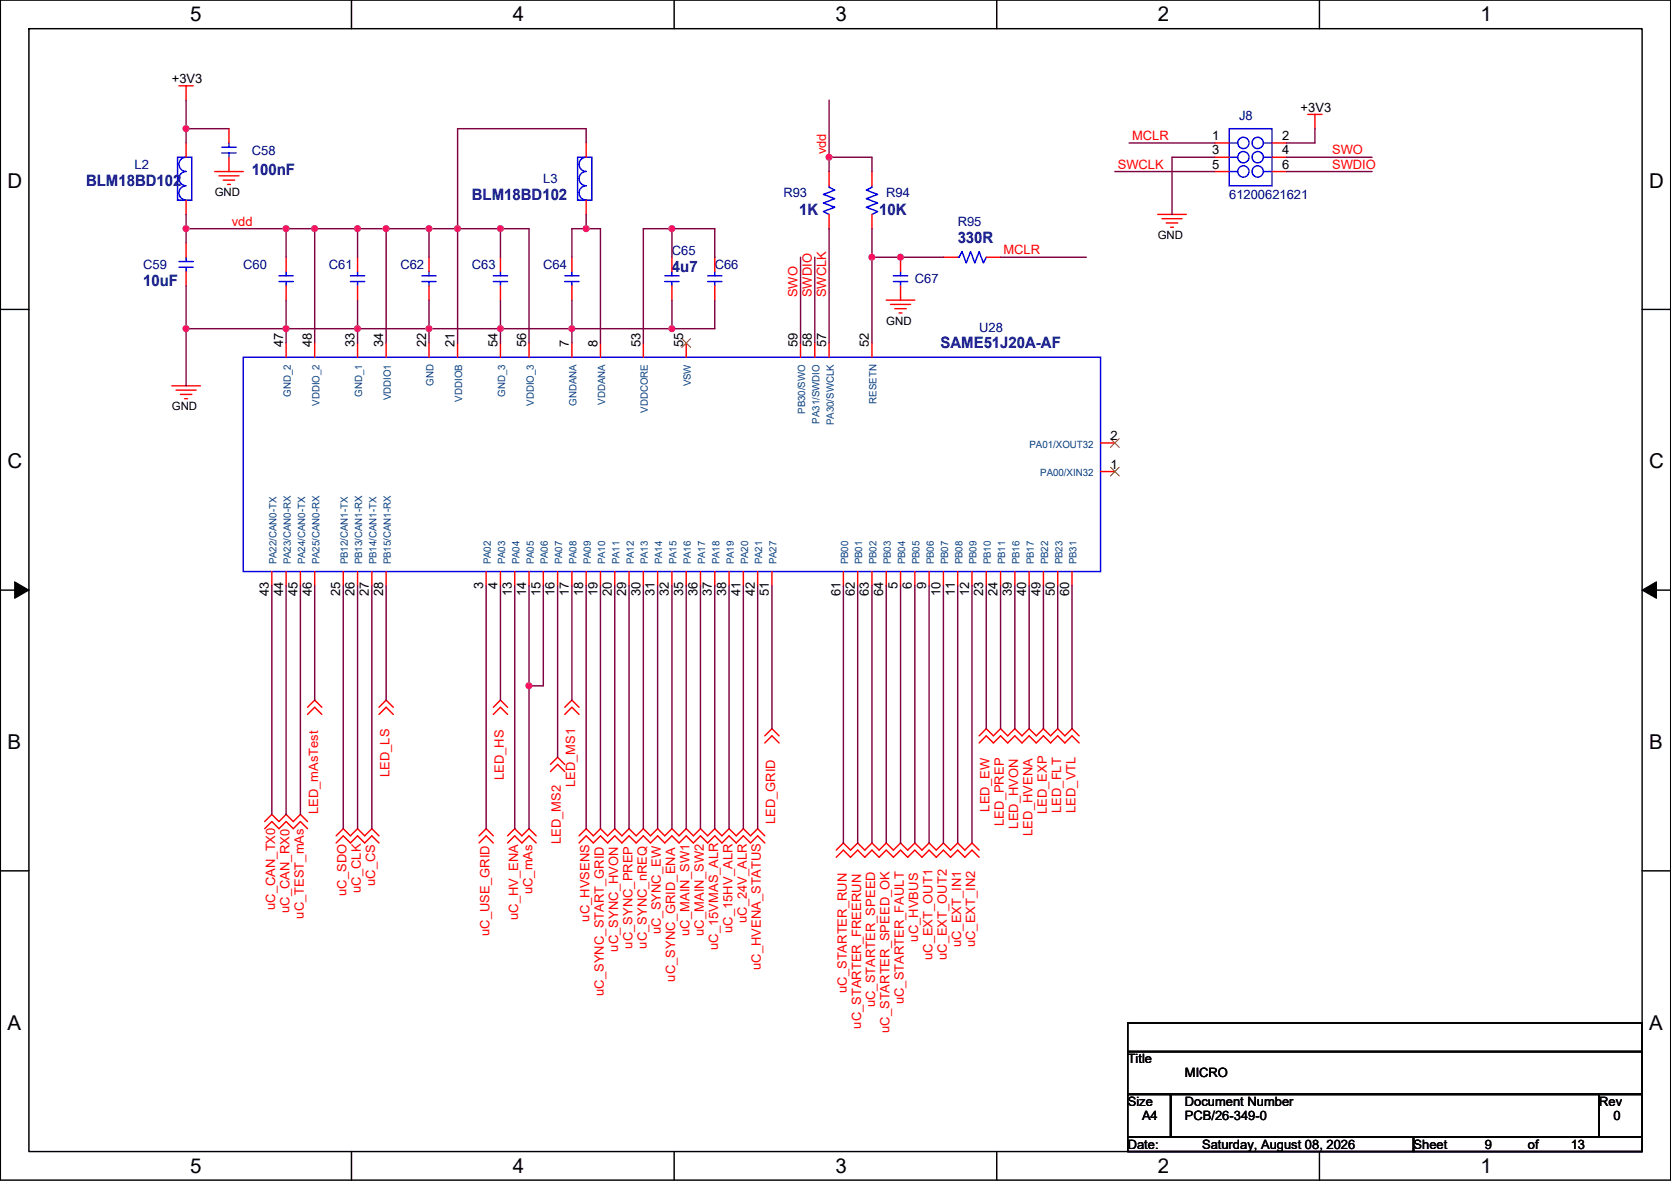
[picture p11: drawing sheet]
<svg xmlns="http://www.w3.org/2000/svg" width="297mm" height="210mm" viewBox="0 0 297 210" stroke-linecap="round" stroke-linejoin="round" font-family="sans-serif">
<path d="M.1 0h296.9v209.8h-296.9zM5.1 5.1h286.8v199.6h-286.8z" fill="none" stroke="#000" stroke-width=".25"/>
<g fill="#fff">
<path d="M33.8 .5h2v4.1h-2z"/>
<path d="M33.8 205.3h2v4h-2z"/>
</g>
<path d="M62.5 0v5.1M62.5 204.7v5.1" fill="none" stroke="#000" stroke-width=".25"/>
<g fill="#fff">
<path d="M91.1 .5h2.1v4.1h-2.1z"/>
<path d="M91.1 205.3h2.1v4h-2.1z"/>
</g>
<path d="M119.8 0v5.1M119.8 204.7v5.1" fill="none" stroke="#000" stroke-width=".25"/>
<g fill="#fff">
<path d="M148.5 .5h2v4.1h-2z"/>
<path d="M148.5 205.3h2v4h-2z"/>
</g>
<path d="M177.2 0v5.1M177.2 204.7v5.1" fill="none" stroke="#000" stroke-width=".25"/>
<g fill="#fff">
<path d="M205.8 .5h2.1v4.1h-2.1z"/>
<path d="M205.8 205.3h2.1v4h-2.1z"/>
</g>
<path d="M234.5 0v5.1M234.5 204.7v5.1" fill="none" stroke="#000" stroke-width=".25"/>
<g fill="#fff">
<path d="M263.2 .5h2v4.1h-2z"/>
<path d="M263.2 205.3h2v4h-2z"/>
<path d="M1.3 30.1h2.7v4h-2.7z"/>
<path d="M293.2 30.1h2.6v4h-2.6z"/>
<path d="M1.3 80h2.7v4h-2.7z"/>
<path d="M293.2 80h2.6v4h-2.6z"/>
</g>
<path d="M.1 55h5M291.9 55h5.1" fill="none" stroke="#000" stroke-width=".25"/>
<g fill="#fff">
<path d="M1.3 129.9h2.5v4h-2.5z"/>
<path d="M293.2 129.9h2.4v4h-2.4z"/>
</g>
<path d="M.1 104.9h5M291.9 104.9h5.1" fill="none" stroke="#000" stroke-width=".25"/>
<path d="M2.6 103.4l2.5 1.5-2.5 1.5zM291.9 104.9l2.5-1.5v3z" fill="#000" stroke="#000" stroke-width=".18"/>
<g fill="#fff">
<path d="M1.3 179.8h2.5v4.1h-2.5z"/>
<path d="M293.2 179.8h2.4v4.1h-2.4z"/>
</g>
<path d="M.1 154.8h5M291.9 154.8h5.1M200.5 181.9h91.4v5.1h-91.4zM200.5 187h91.4v7.6h-91.4zM200.5 194.6h7.6v7.6h-7.6zM208.1 194.6h76.2v7.6h-76.2zM284.3 194.6h7.6v7.6h-7.6zM200.5 202.2h50.8v2.5h-50.8zM251.3 202.2h40.6v2.5h-40.6z" fill="none" stroke="#000" stroke-width=".25"/>
<g fill="none" stroke="#f00" stroke-width=".25">
<path d="M31.8 15.3h2.6M33.1 15.3v2.5M33.1 25.4v2.6M33.1 35.6v2.5M38.2 30.5h5M38.9 31.3h3.6M39.7 32h2M40.4 32.8h.6M40.7 22.9v2.5M40.7 28v2.5M104.2 25.4v2.6M104.2 35.6v2.5"/>
<path d="M147.4 38.1v2.6M147.4 30.5v2.5M155 38.1v2.6M155 30.5v2.5M205.8 38.1h5.1M206.6 38.9h3.5M207.3 39.6h2.1M216 25.4h2.5M216 28h2.5M216 30.5h2.5M226.1 25.4h2.6M226.1 28h2.6"/>
<path d="M226.1 30.5h2.6M232.5 20.3h2.5M233.7 20.3v2.6M33.1 43.2v2.5M33.1 48.3v2.5M50.9 45.7v2.6M50.9 50.8v2.6M63.6 45.7v2.6M63.6 50.8v2.6M76.3 45.7v2.6M76.3 50.8v2.6M89 45.7v2.6"/>
<path d="M89 50.8v2.6M101.7 45.7v2.6M101.7 50.8v2.6M119.4 45.7v2.6M119.4 50.8v2.6M127.1 45.7v2.6M127.1 50.8v2.6M157.5 53.4h5.1M158.3 54.1h3.6M159.1 54.9h2M159.8 55.6h.5M160.1 45.7v2.6"/>
<path d="M160.1 50.8v2.6M167.7 45.7h2.5M175.3 45.7h2.6M208.1 40.4h.5M30.5 68.6h5.1M31.3 69.4h3.6M32.1 70.1h2M32.8 70.9h.5M50.9 61v2.5M55.9 61v2.5M63.6 61v2.5M68.6 61v2.5"/>
<path d="M76.3 61v2.5M81.3 61v2.5M89 61v2.5M94 61v2.5M101.7 61v2.5M106.7 61v2.5M114.4 61v2.5M122 61v2.5M142.3 61v2.5M144.8 61v2.5M147.4 61v2.5M155 61v2.5"/>
<path d="M195.6 78.8h2.6M195.6 83.8h2.6M48.3 101.6v2.6M50.9 101.6v2.6M53.4 101.6v2.6M55.9 101.6v2.6M61 101.6v2.6M63.6 101.6v2.6M66.1 101.6v2.6M68.6 101.6v2.6M86.4 101.6v2.6M89 101.6v2.6"/>
<path d="M91.5 101.6v2.6M94 101.6v2.6M96.6 101.6v2.6M99.1 101.6v2.6M101.7 101.6v2.6M104.2 101.6v2.6M106.7 101.6v2.6M109.3 101.6v2.6M111.8 101.6v2.6M114.4 101.6v2.6M116.9 101.6v2.6M119.4 101.6v2.6"/>
<path d="M122 101.6v2.6M124.5 101.6v2.6M127.1 101.6v2.6M129.6 101.6v2.6M132.1 101.6v2.6M134.7 101.6v2.6M137.2 101.6v2.6M149.9 101.6v2.6M152.5 101.6v2.6M155 101.6v2.6M157.5 101.6v2.6M160.1 101.6v2.6"/>
<path d="M162.6 101.6v2.6M165.2 101.6v2.6M167.7 101.6v2.6M170.2 101.6v2.6M172.8 101.6v2.6M175.3 101.6v2.6M177.9 101.6v2.6M180.4 101.6v2.6M182.9 101.6v2.6M185.5 101.6v2.6M188 101.6v2.6M190.6 101.6v2.6"/>
<path d="M54.7 125.8l1.2-1.3 1.3 1.3M54.7 127l1.2-1.2 1.3 1.2M67.4 125.8l1.2-1.3 1.3 1.3M67.4 127l1.2-1.2 1.3 1.2M87.7 125.8l1.3-1.3 1.2 1.3M87.7 127l1.3-1.2 1.2 1.2M97.9 135.9l1.2-1.3 1.3 1.3M97.9 137.2l1.2-1.3 1.3 1.3M100.4 125.8l1.3-1.3 1.2 1.3M100.4 127l1.3-1.2 1.2 1.2M136 130.8l1.2-1.2 1.3 1.2M136 132.1l1.2-1.3 1.3 1.3"/>
<path d="M174.1 130.8l1.2-1.2 1.3 1.2 1.3-1.2 1.2 1.2 1.3-1.2 1.3 1.2 1.2-1.2 1.3 1.2 1.3-1.2 1.3 1.2 1.2-1.2 1.3 1.2 1.3-1.2 1.2 1.2M174.1 132.1l1.2-1.3 1.3 1.3 1.3-1.3 1.2 1.3 1.3-1.3 1.3 1.3 1.2-1.3 1.3 1.3 1.3-1.3 1.3 1.3 1.2-1.3 1.3 1.3 1.3-1.3 1.2 1.3M47.1 146.1l1.2-1.3 1.3 1.3 1.3-1.3 1.2 1.3 1.3-1.3 1.3 1.3M47.1 147.3l1.2-1.2 1.3 1.2 1.3-1.2 1.2 1.2 1.3-1.2 1.3 1.2M59.8 148.6l1.2-1.3 1.3 1.3 1.3-1.3 1.2 1.3 1.3-1.3 1.3 1.3M59.8 149.9l1.2-1.3 1.3 1.3 1.3-1.3 1.2 1.3 1.3-1.3 1.3 1.3M85.2 148.6l1.2-1.3 1.3 1.3M85.2 149.9l1.2-1.3 1.3 1.3M90.2 148.6l1.3-1.3 1.3 1.3 1.2-1.3 1.3 1.3M90.2 149.9l1.3-1.3 1.3 1.3 1.2-1.3 1.3 1.3M102.9 148.6l1.3-1.3 1.3 1.3 1.2-1.3 1.3 1.3 1.3-1.3 1.3 1.3 1.2-1.3 1.3 1.3 1.3-1.3 1.2 1.3 1.3-1.3 1.3 1.3 1.2-1.3 1.3 1.3 1.3-1.3 1.3 1.3 1.2-1.3 1.3 1.3 1.3-1.3 1.2 1.3 1.3-1.3 1.3 1.3 1.2-1.3 1.3 1.3 1.3-1.3 1.3 1.3M102.9 149.9l1.3-1.3 1.3 1.3 1.2-1.3 1.3 1.3 1.3-1.3 1.3 1.3 1.2-1.3 1.3 1.3 1.3-1.3 1.2 1.3 1.3-1.3 1.3 1.3 1.2-1.3 1.3 1.3 1.3-1.3 1.3 1.3 1.2-1.3 1.3 1.3 1.3-1.3 1.2 1.3 1.3-1.3 1.3 1.3 1.2-1.3 1.3 1.3 1.3-1.3 1.3 1.3"/>
<path d="M148.7 151.2l1.2-1.3 1.3 1.3 1.3-1.3 1.2 1.3 1.3-1.3 1.3 1.3 1.2-1.3 1.3 1.3 1.3-1.3 1.3 1.3 1.2-1.3 1.3 1.3 1.3-1.3 1.2 1.3 1.3-1.3 1.3 1.3 1.2-1.3 1.3 1.3 1.3-1.3 1.3 1.3M148.7 152.4l1.2-1.2 1.3 1.2 1.3-1.2 1.2 1.2 1.3-1.2 1.3 1.2 1.2-1.2 1.3 1.2 1.3-1.2 1.3 1.2 1.2-1.2 1.3 1.2 1.3-1.2 1.2 1.2 1.3-1.2 1.3 1.2 1.2-1.2 1.3 1.2 1.3-1.2 1.3 1.2"/>
</g>
<g fill="none" stroke="#00f" stroke-width=".25">
<path d="M31.6 28h2.5v7.6h-2.5zM33.1 28a1.27 1.27 0 0 0-1.3 1.2 1.27 1.27 0 0 0 1.3 1.3 1.27 1.27 0 0 0-1.3 1.3 1.27 1.27 0 0 0 1.3 1.2 1.26 1.26 0 0 0-1.3 1.3 1.26 1.26 0 0 0 1.3 1.3M39.4 26.2h2.6M39.4 27.2h2.6M40.7 27.2v.8M40.7 25.4v.8M102.7 28h2.5v7.6h-2.5zM104.2 28a1.27 1.27 0 0 0-1.3 1.2 1.27 1.27 0 0 0 1.3 1.3 1.27 1.27 0 0 0-1.3 1.3 1.27 1.27 0 0 0 1.3 1.2 1.26 1.26 0 0 0-1.3 1.3 1.26 1.26 0 0 0 1.3 1.3M147.4 33v.3l1 .5-2 .8 2 .7-2 .8 2 .8-2 .7 1 .5M155 33v.3l-1 .5 2 .8-2 .7 2 .8-2 .8 2 .7-1 .5M218.5 22.9h7.6v10.1h-7.6zM218.5 25.4h1.5"/>
<path d="M218.5 28h1.5M218.5 30.5h1.5M224.6 25.4h1.5M224.6 28h1.5M224.6 30.5h1.5M31.8 46.5h2.6M31.8 47.5h2.6M33.1 47.5v.8M33.1 45.7v.8M49.6 49h2.5M49.6 50.1h2.5M50.9 50.1v.7"/>
<path d="M50.9 48.3v.7M62.3 49h2.5M62.3 50.1h2.5M63.6 50.1v.7M63.6 48.3v.7M75 49h2.5M75 50.1h2.5M76.3 50.1v.7M76.3 48.3v.7M87.7 49h2.5M87.7 50.1h2.5M89 50.1v.7"/>
<path d="M89 48.3v.7M100.4 49h2.5M100.4 50.1h2.5M101.7 50.1v.7M101.7 48.3v.7M118.2 49h2.5M118.2 50.1h2.5M119.4 50.1v.7M119.4 48.3v.7M125.8 49h2.5M125.8 50.1h2.5M127.1 50.1v.7"/>
<path d="M127.1 48.3v.7M158.8 49h2.6M158.8 50.1h2.6M160.1 50.1v.7M160.1 48.3v.7M170.2 45.7h.3l.5-1 .8 2.1 .7-2.1 .8 2.1 .8-2.1 .7 2.1 .5-1.1M43.2 63.5h152.4v38.1h-152.4z"/>
<circle cx="221" cy="27.9" r="1.01"/>
<circle cx="221" cy="30.5" r="1.01"/>
<circle cx="221" cy="25.4" r="1.01"/>
<circle cx="223.6" cy="27.9" r="1.01"/>
<circle cx="223.6" cy="25.4" r="1.01"/>
<circle cx="223.6" cy="30.5" r="1.01"/>
</g>
<path d="M121.2 60.2l1.6 1.6M122.7 60.2l-1.5 1.6M197.4 78l1.6 1.5M198.9 78l-1.5 1.5M197.4 83.1l1.6 1.5M198.9 83.1l-1.5 1.5" fill="none" stroke="#804000" stroke-width=".18"/>
<g fill="none" stroke="#800040" stroke-width=".25">
<path d="M33.1 17.8v5.1M147.4 17.8v10.2M33.1 22.9h7.6M33.1 22.9v2.5M33.1 38.1v2.6M104.2 25.4v-2.5h-22.9v17.8M104.2 38.1v2.6M147.4 28v2.5M147.4 28h7.6v2.5M198.2 30.5h17.8M200.7 25.4h15.3M216 28h-7.7v10.1"/>
<path d="M228.7 30.5h15.2M228.7 28h15.2M233.7 22.9v2.5h-5M33.1 40.7h17.8M33.1 58.4h17.8M33.1 40.7v2.5M33.1 58.4v10.2M33.1 50.8v7.6M50.9 58.4h12.7M50.9 58.4v2.6M50.9 40.7h5M50.9 40.7v5"/>
<path d="M50.9 53.4v5M55.9 40.7v20.3M55.9 40.7h7.7M63.6 58.4v2.6M63.6 58.4h12.7M63.6 40.7h5M63.6 40.7v5M63.6 53.4v5M68.6 40.7v20.3M68.6 40.7h7.7M76.3 58.4v2.6M76.3 58.4h12.7"/>
<path d="M76.3 40.7h5M76.3 40.7v5M76.3 53.4v5M81.3 40.7v20.3M81.3 40.7h7.7M89 58.4h12.7M89 58.4v2.6M89 40.7v5M89 53.4v5M89 40.7h5v20.3M101.7 58.4h17.7M101.7 58.4v2.6"/>
<path d="M101.7 53.4v5M104.2 40.7h-2.5v5M104.2 40.7h2.5v20.3M119.4 40.7h-5v20.3M119.4 40.7v5M119.4 53.4v5M119.4 40.7h7.7v5M127.1 53.4v5h-7.7M142.3 45.7v15.3M144.8 45.7v15.3M147.4 40.7v20.3M155 40.7v5"/>
<path d="M155 45.7h12.7M155 45.7v15.3M177.9 45.7h15.2M48.3 104.2v40.6M50.9 104.2v40.6M53.4 104.2v40.6M55.9 104.2v20.3M61 104.2v43.1M63.6 104.2v43.1M66.1 104.2v43.1M68.6 104.2v20.3M86.4 104.2v43.1"/>
<path d="M89 104.2v20.3M91.5 104.2v43.1M94 104.2v17.7M96.6 104.2v17.7h-2.6M99.1 104.2v30.4M101.7 104.2v20.3M104.2 104.2v43.1M106.7 104.2v43.1M109.3 104.2v43.1M111.8 104.2v43.1M114.4 104.2v43.1M116.9 104.2v43.1"/>
<path d="M119.4 104.2v43.1M122 104.2v43.1M124.5 104.2v43.1M127.1 104.2v43.1M129.6 104.2v43.1M132.1 104.2v43.1M134.7 104.2v43.1M137.2 104.2v25.4M149.9 104.2v45.7M152.5 104.2v45.7M155 104.2v45.7M157.5 104.2v45.7"/>
<path d="M160.1 104.2v45.7M162.6 104.2v45.7M165.2 104.2v45.7M167.7 104.2v45.7M170.2 104.2v45.7M172.8 104.2v45.7M175.3 104.2v25.4M177.9 104.2v25.4M180.4 104.2v25.4M182.9 104.2v25.4M185.5 104.2v25.4M188 104.2v25.4"/>
<path d="M190.6 104.2v25.4M94 121.9v25.4"/>
</g>
<g fill="#f0f" stroke="#f0f" stroke-width=".25">
<circle cx="33.1" cy="22.9" r=".5"/>
<circle cx="147.4" cy="27.9" r=".5"/>
<circle cx="50.8" cy="40.6" r=".5"/>
<circle cx="33.1" cy="40.6" r=".5"/>
<circle cx="63.5" cy="40.6" r=".5"/>
<circle cx="55.9" cy="40.6" r=".5"/>
<circle cx="68.6" cy="40.6" r=".5"/>
<circle cx="81.3" cy="40.6" r=".5"/>
<circle cx="76.2" cy="40.6" r=".5"/>
<circle cx="88.9" cy="40.6" r=".5"/>
<circle cx="104.2" cy="40.6" r=".5"/>
<circle cx="119.4" cy="40.6" r=".5"/>
<circle cx="155" cy="45.7" r=".5"/>
<circle cx="33.1" cy="58.4" r=".5"/>
<circle cx="50.8" cy="58.4" r=".5"/>
<circle cx="63.5" cy="58.4" r=".5"/>
<circle cx="101.6" cy="58.4" r=".5"/>
<circle cx="119.4" cy="58.4" r=".5"/>
<circle cx="88.9" cy="58.4" r=".5"/>
<circle cx="76.2" cy="58.4" r=".5"/>
<circle cx="94" cy="121.9" r=".5"/>
<circle cx="160.1" cy="45.7" r=".5"/>
</g>
<g font-size="3.6">
<text x="33.8" y="3.8">5</text>
<text x="91.1" y="3.8">4</text>
<text x="148.5" y="3.8">3</text>
<text x="205.8" y="3.8">2</text>
<text x="263.2" y="3.8">1</text>
<text x="1.3" y="33.3">D</text>
<text x="293.2" y="33.3">D</text>
<text x="1.3" y="83.2">C</text>
<text x="293.2" y="83.2">C</text>
<text x="1.3" y="133.2">B</text>
<text x="293.2" y="133.2">B</text>
<text x="1.3" y="183.1">A</text>
<text x="293.2" y="183.1">A</text>
<text x="33.8" y="208.5">5</text>
<text x="91.1" y="208.5">4</text>
<text x="148.5" y="208.5">3</text>
<text x="205.8" y="208.5">2</text>
<text x="263.2" y="208.5">1</text>
</g>
<g font-size="2.8" fill="#000080">
<text x="15.3" y="33.1">BLM18BD102</text>
<text x="44.8" y="31.1">100nF</text>
<text x="83.9" y="35.6">BLM18BD102</text>
<text x="142" y="38.2">1K</text>
<text x="156.3" y="38.2">10K</text>
<text x="170.2" y="43.2">330R</text>
<text x="25.5" y="50.9">10uF</text>
<text x="119.4" y="48.3">4u7</text>
<text x="167.2" y="61.8">SAME51J20A-AF</text>
</g>
<g font-size="2.3">
<text x="30.5" y="14.8">+3V3</text>
<text x="231.2" y="19.9">+3V3</text>
<text x="215.5" y="24.9">1</text>
<text x="215.5" y="27.4">3</text>
<text x="215.5" y="30">5</text>
<text x="227.9" y="24.9">2</text>
<text x="227.9" y="27.4">4</text>
<text x="227.9" y="30">6</text>
<text x="50.3" y="61.7" transform="rotate(-90 50.3 61.7)">47</text>
<text x="55.4" y="61.7" transform="rotate(-90 55.4 61.7)">48</text>
<text x="63" y="61.7" transform="rotate(-90 63 61.7)">33</text>
<text x="68.1" y="61.7" transform="rotate(-90 68.1 61.7)">34</text>
<text x="75.7" y="61.7" transform="rotate(-90 75.7 61.7)">22</text>
<text x="80.8" y="61.7" transform="rotate(-90 80.8 61.7)">21</text>
<text x="88.4" y="61.7" transform="rotate(-90 88.4 61.7)">54</text>
<text x="93.5" y="61.7" transform="rotate(-90 93.5 61.7)">56</text>
<text x="101.1" y="61.7" transform="rotate(-90 101.1 61.7)">7</text>
<text x="106.2" y="61.7" transform="rotate(-90 106.2 61.7)">8</text>
<text x="113.8" y="61.7" transform="rotate(-90 113.8 61.7)">53</text>
<text x="121.5" y="61.7" transform="rotate(-90 121.5 61.7)">55</text>
<text x="141.8" y="61.7" transform="rotate(-90 141.8 61.7)">59</text>
<text x="144.3" y="61.7" transform="rotate(-90 144.3 61.7)">58</text>
<text x="146.9" y="61.7" transform="rotate(-90 146.9 61.7)">57</text>
<text x="154.5" y="61.7" transform="rotate(-90 154.5 61.7)">52</text>
<text x="197.4" y="83.3">1</text>
<text x="197.4" y="78.2">2</text>
<text x="47.8" y="106" transform="rotate(-90 47.8 106)">43</text>
<text x="50.3" y="106" transform="rotate(-90 50.3 106)">44</text>
<text x="52.9" y="106" transform="rotate(-90 52.9 106)">45</text>
<text x="55.4" y="106" transform="rotate(-90 55.4 106)">46</text>
<text x="60.5" y="106" transform="rotate(-90 60.5 106)">25</text>
<text x="63" y="106" transform="rotate(-90 63 106)">26</text>
<text x="65.6" y="106" transform="rotate(-90 65.6 106)">27</text>
<text x="68.1" y="106" transform="rotate(-90 68.1 106)">28</text>
<text x="85.9" y="104.7" transform="rotate(-90 85.9 104.7)">3</text>
<text x="88.4" y="104.7" transform="rotate(-90 88.4 104.7)">4</text>
<text x="91" y="106" transform="rotate(-90 91 106)">13</text>
<text x="93.5" y="106" transform="rotate(-90 93.5 106)">14</text>
<text x="96.1" y="106" transform="rotate(-90 96.1 106)">15</text>
<text x="98.6" y="106" transform="rotate(-90 98.6 106)">16</text>
<text x="101.1" y="106" transform="rotate(-90 101.1 106)">17</text>
<text x="103.7" y="106" transform="rotate(-90 103.7 106)">18</text>
<text x="106.2" y="106" transform="rotate(-90 106.2 106)">19</text>
<text x="108.8" y="106" transform="rotate(-90 108.8 106)">20</text>
<text x="111.3" y="106" transform="rotate(-90 111.3 106)">29</text>
<text x="113.8" y="106" transform="rotate(-90 113.8 106)">30</text>
<text x="116.4" y="106" transform="rotate(-90 116.4 106)">31</text>
<text x="118.9" y="106" transform="rotate(-90 118.9 106)">32</text>
<text x="121.5" y="106" transform="rotate(-90 121.5 106)">35</text>
<text x="124" y="106" transform="rotate(-90 124 106)">36</text>
<text x="126.5" y="106" transform="rotate(-90 126.5 106)">37</text>
<text x="129.1" y="106" transform="rotate(-90 129.1 106)">38</text>
<text x="131.6" y="106" transform="rotate(-90 131.6 106)">41</text>
<text x="134.2" y="106" transform="rotate(-90 134.2 106)">42</text>
<text x="136.7" y="106" transform="rotate(-90 136.7 106)">51</text>
<text x="149.4" y="106" transform="rotate(-90 149.4 106)">61</text>
<text x="151.9" y="106" transform="rotate(-90 151.9 106)">62</text>
<text x="154.5" y="106" transform="rotate(-90 154.5 106)">63</text>
<text x="157" y="106" transform="rotate(-90 157 106)">64</text>
<text x="159.6" y="104.7" transform="rotate(-90 159.6 104.7)">5</text>
<text x="162.1" y="104.7" transform="rotate(-90 162.1 104.7)">6</text>
<text x="164.6" y="104.7" transform="rotate(-90 164.6 104.7)">9</text>
<text x="167.2" y="106" transform="rotate(-90 167.2 106)">10</text>
<text x="169.7" y="106" transform="rotate(-90 169.7 106)">11</text>
<text x="172.3" y="106" transform="rotate(-90 172.3 106)">12</text>
<text x="174.8" y="106" transform="rotate(-90 174.8 106)">23</text>
<text x="177.3" y="106" transform="rotate(-90 177.3 106)">24</text>
<text x="179.9" y="106" transform="rotate(-90 179.9 106)">39</text>
<text x="182.4" y="106" transform="rotate(-90 182.4 106)">40</text>
<text x="185" y="106" transform="rotate(-90 185 106)">49</text>
<text x="187.5" y="106" transform="rotate(-90 187.5 106)">50</text>
<text x="190" y="106" transform="rotate(-90 190 106)">60</text>
<text x="200.5" y="189">Title</text>
<text x="210.6" y="191.6">MICRO</text>
<text x="200.5" y="196.6">Size</text>
<text x="210.6" y="196.6">Document Number</text>
<text x="284.3" y="196.6">Rev</text>
<text x="203" y="199.2">A4</text>
<text x="210.6" y="199.2">PCB/26-349-0</text>
<text x="286.8" y="199.2">0</text>
<text x="200.5" y="204.3">Date:</text>
<text x="213.7" y="204.3">Saturday, August 08, 2026</text>
<text x="251.3" y="204.3">Sheet</text>
<text x="264" y="204.3">9</text>
<text x="271.6" y="204.3">of</text>
<text x="279.2" y="204.3">13</text>
</g>
<g font-size="2.3" fill="#000080">
<text x="220.3" y="21.4">J8</text>
<text x="44.8" y="27.5">C58</text>
<text x="23.9" y="30">L2</text>
<text x="96.6" y="32.6">L3</text>
<text x="139.3" y="35.1">R93</text>
<text x="157.5" y="35.1">R94</text>
<text x="218.5" y="35.3">61200621621</text>
<text x="170.2" y="40.2">R95</text>
<text x="25.5" y="47.8">C59</text>
<text x="43.2" y="47.8">C60</text>
<text x="58.5" y="47.8">C61</text>
<text x="71.2" y="47.8">C62</text>
<text x="83.9" y="47.8">C63</text>
<text x="96.6" y="47.8">C64</text>
<text x="119.4" y="45.3">C65</text>
<text x="127.1" y="47.8">C66</text>
<text x="162.6" y="50.3">C67</text>
<text x="174.1" y="59">U28</text>
</g>
<g font-size="2.3" fill="#f00">
<text x="146.9" y="27.5" transform="rotate(-90 146.9 27.5)">vdd</text>
<text x="198.7" y="30">SWCLK</text>
<text x="201.2" y="24.9">MCLR</text>
<text x="236.8" y="27.5">SWO</text>
<text x="236.8" y="30">SWDIO</text>
<text x="41.2" y="40.2">vdd</text>
<text x="178.4" y="45.2">MCLR</text>
<text x="141.8" y="52.9" transform="rotate(-90 141.8 52.9)">SWO</text>
<text x="144.3" y="52.9" transform="rotate(-90 144.3 52.9)">SWDIO</text>
<text x="146.9" y="52.9" transform="rotate(-90 146.9 52.9)">SWCLK</text>
<text x="69.2" y="138.2" transform="rotate(-90 69.2 138.2)">LED_LS</text>
<text x="89.6" y="138.7" transform="rotate(-90 89.6 138.7)">LED_HS</text>
<text x="102.3" y="140" transform="rotate(-90 102.3 140)">LED_MS1</text>
<text x="56.5" y="144.8" transform="rotate(-90 56.5 144.8)">LED_mAsTest</text>
<text x="137.8" y="146.6" transform="rotate(-90 137.8 146.6)">LED_GRID</text>
<text x="175.9" y="144.3" transform="rotate(-90 175.9 144.3)">LED_EW</text>
<text x="178.5" y="146.8" transform="rotate(-90 178.5 146.8)">LED_PREP</text>
<text x="181" y="147.3" transform="rotate(-90 181 147.3)">LED_HVON</text>
<text x="183.5" y="148.6" transform="rotate(-90 183.5 148.6)">LED_HVENA</text>
<text x="186.1" y="144.8" transform="rotate(-90 186.1 144.8)">LED_EXP</text>
<text x="188.6" y="144.5" transform="rotate(-90 188.6 144.5)">LED_FLT</text>
<text x="191.2" y="144.5" transform="rotate(-90 191.2 144.5)">LED_VTL</text>
<text x="99.7" y="150.1" transform="rotate(-90 99.7 150.1)">LED_MS2</text>
<text x="48.9" y="161.8" transform="rotate(-90 48.9 161.8)">uC_CAN_TX0</text>
<text x="61.6" y="159.3" transform="rotate(-90 61.6 159.3)">uC_SDO</text>
<text x="64.2" y="158.8" transform="rotate(-90 64.2 158.8)">uC_CLK</text>
<text x="66.7" y="157.5" transform="rotate(-90 66.7 157.5)">uC_CS</text>
<text x="94.6" y="159" transform="rotate(-90 94.6 159)">uC_mAs</text>
<text x="51.5" y="162.3" transform="rotate(-90 51.5 162.3)">uC_CAN_RX0</text>
<text x="54" y="163.3" transform="rotate(-90 54 163.3)">uC_TEST_mAs</text>
<text x="87" y="166.4" transform="rotate(-90 87 166.4)">uC_USE_GRID</text>
<text x="92.1" y="163.6" transform="rotate(-90 92.1 163.6)">uC_HV_ENA</text>
<text x="104.8" y="163.9" transform="rotate(-90 104.8 163.9)">uC_HVSENS</text>
<text x="117.5" y="166.1" transform="rotate(-90 117.5 166.1)">uC_SYNC_EW</text>
<text x="122.6" y="166.4" transform="rotate(-90 122.6 166.4)">uC_MAIN_SW1</text>
<text x="125.1" y="166.4" transform="rotate(-90 125.1 166.4)">uC_MAIN_SW2</text>
<text x="130.2" y="165.9" transform="rotate(-90 130.2 165.9)">uC_15HV_ALR</text>
<text x="132.7" y="164.1" transform="rotate(-90 132.7 164.1)">uC_24V_ALR</text>
<text x="163.2" y="167.4" transform="rotate(-90 163.2 167.4)">uC_HVBUS</text>
<text x="109.9" y="169.2" transform="rotate(-90 109.9 169.2)">uC_SYNC_HVON</text>
<text x="112.4" y="168.7" transform="rotate(-90 112.4 168.7)">uC_SYNC_PREP</text>
<text x="115" y="168.7" transform="rotate(-90 115 168.7)">uC_SYNC_nREQ</text>
<text x="127.7" y="168.9" transform="rotate(-90 127.7 168.9)">uC_15VMAS_ALR</text>
<text x="135.3" y="172.5" transform="rotate(-90 135.3 172.5)">uC_HVENA_STATUS</text>
<text x="165.8" y="170.7" transform="rotate(-90 165.8 170.7)">uC_EXT_OUT1</text>
<text x="168.3" y="170.7" transform="rotate(-90 168.3 170.7)">uC_EXT_OUT2</text>
<text x="170.8" y="168.4" transform="rotate(-90 170.8 168.4)">uC_EXT_IN1</text>
<text x="173.4" y="168.4" transform="rotate(-90 173.4 168.4)">uC_EXT_IN2</text>
<text x="107.3" y="177.1" transform="rotate(-90 107.3 177.1)">uC_SYNC_START_GRID</text>
<text x="120" y="174.5" transform="rotate(-90 120 174.5)">uC_SYNC_GRID_ENA</text>
<text x="150.5" y="176.6" transform="rotate(-90 150.5 176.6)">uC_STARTER_RUN</text>
<text x="155.6" y="179.1" transform="rotate(-90 155.6 179.1)">uC_STARTER_SPEED</text>
<text x="160.7" y="178.6" transform="rotate(-90 160.7 178.6)">uC_STARTER_FAULT</text>
<text x="153.1" y="182.9" transform="rotate(-90 153.1 182.9)">uC_STARTER_FREERUN</text>
<text x="158.1" y="183.7" transform="rotate(-90 158.1 183.7)">uC_STARTER_SPEED_OK</text>
</g>
<g font-size="2">
<text x="38.2" y="34.9">GND</text>
<text x="205.8" y="42.5">GND</text>
<text x="157.5" y="57.7">GND</text>
<text x="30.5" y="73">GND</text>
</g>
<g font-size="1.8" fill="#004080">
<text x="51.7" y="70.5" transform="rotate(-90 51.7 70.5)">GND_2</text>
<text x="64.4" y="70.5" transform="rotate(-90 64.4 70.5)">GND_1</text>
<text x="69.5" y="71.2" transform="rotate(-90 69.5 71.2)">VDDIO1</text>
<text x="77.1" y="68.6" transform="rotate(-90 77.1 68.6)">GND</text>
<text x="82.2" y="71.4" transform="rotate(-90 82.2 71.4)">VDDIOB</text>
<text x="89.8" y="70.5" transform="rotate(-90 89.8 70.5)">GND_3</text>
<text x="107.6" y="72" transform="rotate(-90 107.6 72)">VDDANA</text>
<text x="122.8" y="68.7" transform="rotate(-90 122.8 68.7)">VSW</text>
<text x="155.8" y="71.8" transform="rotate(-90 155.8 71.8)">RESETN</text>
<text x="56.8" y="72.2" transform="rotate(-90 56.8 72.2)">VDDIO_2</text>
<text x="94.9" y="72.2" transform="rotate(-90 94.9 72.2)">VDDIO_3</text>
<text x="102.5" y="72.2" transform="rotate(-90 102.5 72.2)">GNDANA</text>
<text x="115.2" y="73.4" transform="rotate(-90 115.2 73.4)">VDDCORE</text>
<text x="143.1" y="73.6" transform="rotate(-90 143.1 73.6)">PB30/SWO</text>
<text x="145.7" y="75.3" transform="rotate(-90 145.7 75.3)">PA31/SWDIO</text>
<text x="148.2" y="75.6" transform="rotate(-90 148.2 75.6)">PA30/SWCLK</text>
<text x="183" y="79.6">PA01/XOUT32</text>
<text x="184.9" y="84.6">PA00/XIN32</text>
<text x="49.1" y="100.4" transform="rotate(-90 49.1 100.4)">PA22/CAN0-TX</text>
<text x="51.7" y="100.4" transform="rotate(-90 51.7 100.4)">PA23/CAN0-RX</text>
<text x="54.2" y="100.4" transform="rotate(-90 54.2 100.4)">PA24/CAN0-TX</text>
<text x="56.8" y="100.4" transform="rotate(-90 56.8 100.4)">PA25/CAN0-RX</text>
<text x="61.8" y="100.4" transform="rotate(-90 61.8 100.4)">PB12/CAN1-TX</text>
<text x="64.4" y="100.4" transform="rotate(-90 64.4 100.4)">PB13/CAN1-RX</text>
<text x="66.9" y="100.4" transform="rotate(-90 66.9 100.4)">PB14/CAN1-TX</text>
<text x="69.5" y="100.4" transform="rotate(-90 69.5 100.4)">PB15/CAN1-RX</text>
<text x="87.2" y="100.4" transform="rotate(-90 87.2 100.4)">PA02</text>
<text x="89.8" y="100.4" transform="rotate(-90 89.8 100.4)">PA03</text>
<text x="92.3" y="100.4" transform="rotate(-90 92.3 100.4)">PA04</text>
<text x="94.9" y="100.4" transform="rotate(-90 94.9 100.4)">PA05</text>
<text x="97.4" y="100.4" transform="rotate(-90 97.4 100.4)">PA06</text>
<text x="99.9" y="100.4" transform="rotate(-90 99.9 100.4)">PA07</text>
<text x="102.5" y="100.4" transform="rotate(-90 102.5 100.4)">PA08</text>
<text x="105" y="100.4" transform="rotate(-90 105 100.4)">PA09</text>
<text x="107.6" y="100.4" transform="rotate(-90 107.6 100.4)">PA10</text>
<text x="110.1" y="100.4" transform="rotate(-90 110.1 100.4)">PA11</text>
<text x="112.6" y="100.4" transform="rotate(-90 112.6 100.4)">PA12</text>
<text x="115.2" y="100.4" transform="rotate(-90 115.2 100.4)">PA13</text>
<text x="117.7" y="100.4" transform="rotate(-90 117.7 100.4)">PA14</text>
<text x="120.3" y="100.4" transform="rotate(-90 120.3 100.4)">PA15</text>
<text x="122.8" y="100.4" transform="rotate(-90 122.8 100.4)">PA16</text>
<text x="125.3" y="100.4" transform="rotate(-90 125.3 100.4)">PA17</text>
<text x="127.9" y="100.4" transform="rotate(-90 127.9 100.4)">PA18</text>
<text x="130.4" y="100.4" transform="rotate(-90 130.4 100.4)">PA19</text>
<text x="133" y="100.4" transform="rotate(-90 133 100.4)">PA20</text>
<text x="135.5" y="100.4" transform="rotate(-90 135.5 100.4)">PA21</text>
<text x="138" y="100.4" transform="rotate(-90 138 100.4)">PA27</text>
<text x="150.7" y="100.4" transform="rotate(-90 150.7 100.4)">PB00</text>
<text x="153.3" y="100.4" transform="rotate(-90 153.3 100.4)">PB01</text>
<text x="155.8" y="100.4" transform="rotate(-90 155.8 100.4)">PB02</text>
<text x="158.4" y="100.4" transform="rotate(-90 158.4 100.4)">PB03</text>
<text x="160.9" y="100.4" transform="rotate(-90 160.9 100.4)">PB04</text>
<text x="163.4" y="100.4" transform="rotate(-90 163.4 100.4)">PB05</text>
<text x="166" y="100.4" transform="rotate(-90 166 100.4)">PB06</text>
<text x="168.5" y="100.4" transform="rotate(-90 168.5 100.4)">PB07</text>
<text x="171.1" y="100.4" transform="rotate(-90 171.1 100.4)">PB08</text>
<text x="173.6" y="100.4" transform="rotate(-90 173.6 100.4)">PB09</text>
<text x="176.1" y="100.4" transform="rotate(-90 176.1 100.4)">PB10</text>
<text x="178.7" y="100.4" transform="rotate(-90 178.7 100.4)">PB11</text>
<text x="181.2" y="100.4" transform="rotate(-90 181.2 100.4)">PB16</text>
<text x="183.8" y="100.4" transform="rotate(-90 183.8 100.4)">PB17</text>
<text x="186.3" y="100.4" transform="rotate(-90 186.3 100.4)">PB22</text>
<text x="188.8" y="100.4" transform="rotate(-90 188.8 100.4)">PB23</text>
<text x="191.4" y="100.4" transform="rotate(-90 191.4 100.4)">PB31</text>
</g>
</svg>
